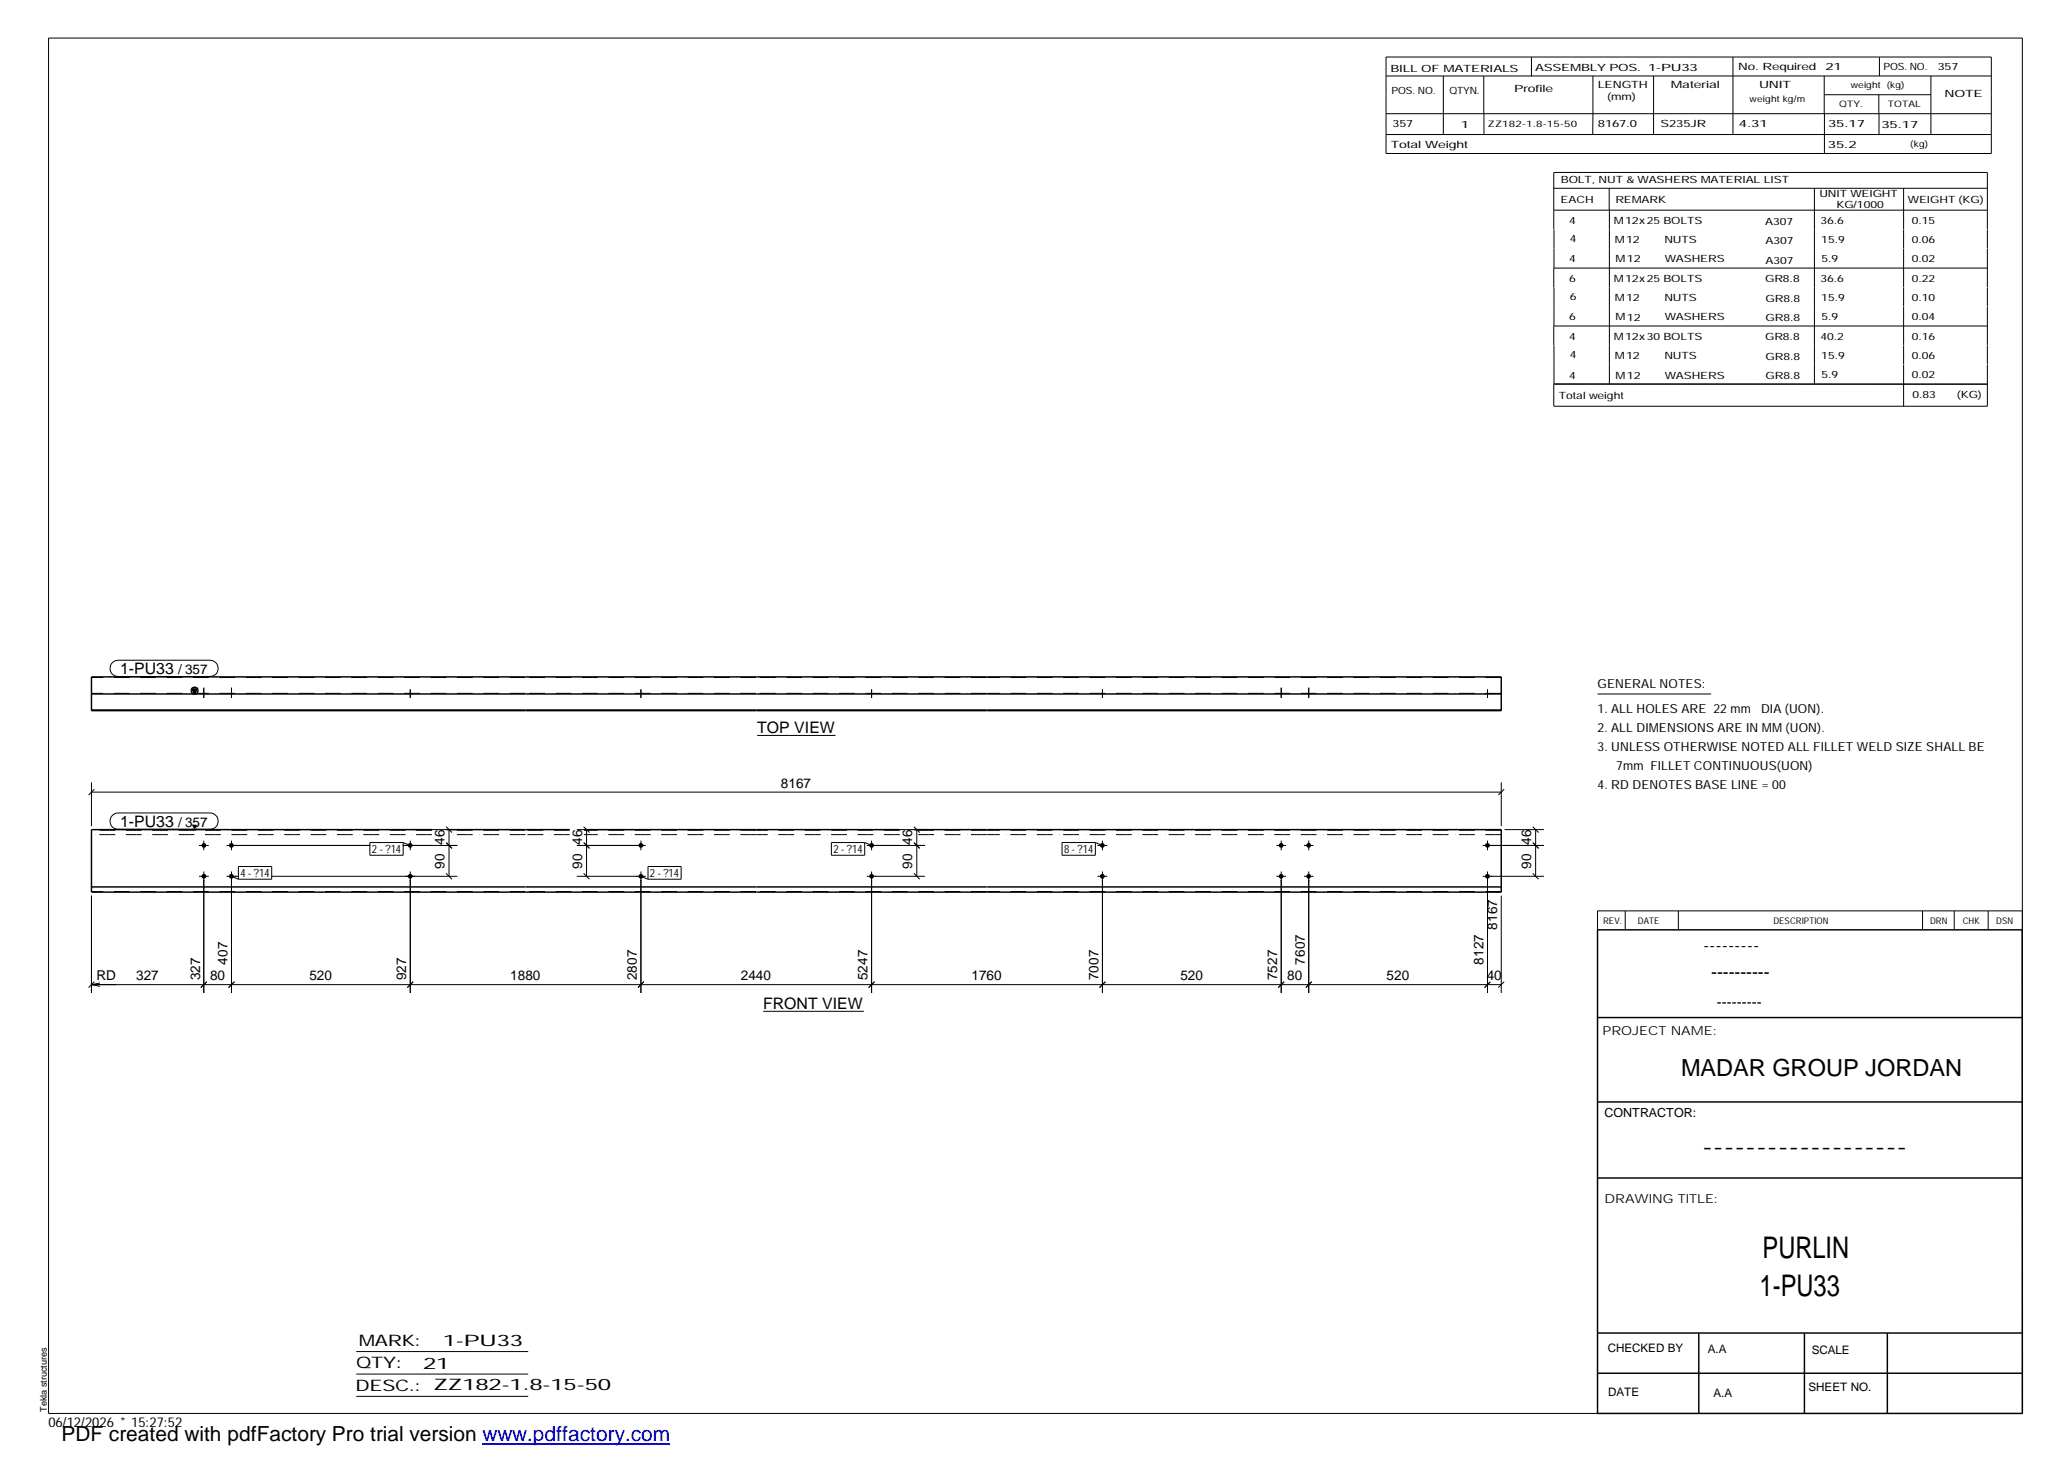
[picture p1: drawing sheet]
<svg xmlns="http://www.w3.org/2000/svg" width="420mm" height="297mm" viewBox="0 0 420 297" stroke-linecap="round" stroke-linejoin="round" font-family="sans-serif">
<g fill="#000">
<path d="M39 140h1.1l-.6 1zM39 167.6h1.1l-.6 1z"/>
<path d="M40.9 140.9h1v.1h-1z" fill-rule="evenodd"/>
<path d="M40.9 140.9h1v.1h-1z" fill-rule="evenodd"/>
<path d="M46.5 140.9h1v.1h-1z" fill-rule="evenodd"/>
<path d="M46.5 140.9h1v.1h-1z" fill-rule="evenodd"/>
<path d="M82.8 140.9h1v.1h-1z" fill-rule="evenodd"/>
<path d="M82.8 140.9h1v.1h-1z" fill-rule="evenodd"/>
<path d="M129.7 140.9h1v.1h-1z" fill-rule="evenodd"/>
<path d="M129.7 140.9h1v.1h-1z" fill-rule="evenodd"/>
<path d="M176.6 140.9h1v.1h-1z" fill-rule="evenodd"/>
<path d="M176.6 140.9h1v.1h-1z" fill-rule="evenodd"/>
<path d="M223.5 140.9h1v.1h-1z" fill-rule="evenodd"/>
<path d="M223.5 140.9h1v.1h-1z" fill-rule="evenodd"/>
<path d="M259.8 140.9h1v.1h-1z" fill-rule="evenodd"/>
<path d="M259.8 140.9h1v.1h-1z" fill-rule="evenodd"/>
<path d="M265.4 140.9h1v.1h-1z" fill-rule="evenodd"/>
<path d="M265.4 140.9h1v.1h-1z" fill-rule="evenodd"/>
<path d="M301.7 140.9h1v.1h-1z" fill-rule="evenodd"/>
<path d="M301.7 140.9h1v.1h-1z" fill-rule="evenodd"/>
<circle cx="41.4" cy="178" r=".5"/>
<circle cx="41.4" cy="171.8" r=".49"/>
<circle cx="47" cy="178" r=".5"/>
<circle cx="47" cy="171.8" r=".49"/>
<circle cx="83.3" cy="178" r=".5"/>
<circle cx="83.3" cy="171.8" r=".49"/>
<circle cx="130.2" cy="178" r=".5"/>
<circle cx="130.2" cy="171.8" r=".49"/>
<circle cx="177.1" cy="178" r=".49"/>
<circle cx="177.1" cy="171.7" r=".48"/>
<circle cx="224" cy="178" r=".5"/>
<circle cx="224" cy="171.8" r=".49"/>
<circle cx="260.3" cy="178" r=".5"/>
<circle cx="260.3" cy="171.8" r=".49"/>
<circle cx="265.9" cy="178" r=".5"/>
<circle cx="265.9" cy="171.8" r=".49"/>
<circle cx="302.2" cy="171.8" r=".49"/>
<circle cx="302.2" cy="178" r=".49"/>
</g>
<g fill="none" stroke="#000" stroke-width=".2">
<path d="M9.9 7.7h401v279.5h-401zM281.6 11.6h123v19.6h-123zM281.6 15.4h123M293.2 15.4v11.9M301.5 15.4v7.7M311.1 11.6v3.9M323.6 15.4v11.9M336 15.4v11.9M352.1 11.6v15.7M370.6 15.4v7.7M370.7 19.2h21.6M381.7 19.2v3.9"/>
<path d="M381.8 11.6v3.8M392.3 15.4v11.9M281.6 23.1h123M281.6 27.3h123M301.5 23.1v4.2M315.7 38.3h88.1M326.9 38.3v4.4M368.6 38.3v39.7M370.7 23.1v8.1M381.8 23.1v4.2M386.8 38.3v8.3M315.7 42.7h88.1"/>
<path d="M315.7 46.6v-11.6h88.1v11.6M315.7 54.5v3.9M315.7 54.5h88.1M315.7 46.6v7.9M315.7 58.4v7.8M327 42.7v35.3M386.8 46.6v3.9M386.8 50.6v7.7M386.8 58.4v3.9M403.8 46.6v3.9M403.8 50.6v7.7M403.8 58.4v3.9"/>
<path d="M315.7 66.3v3.8M315.7 78v4.5M315.7 66.2h88.1M315.7 78h88.1h-88M315.7 70.2v7.8M386.8 62.3v7.8M386.8 70.2v3.8M386.8 74.1v8.4M403.8 62.3v7.8M403.8 70.2v3.8M403.8 74.1v8.4h-88.1M22.8 134.6l.6-.3 .6-.2h18.7a1.65 1.65 0 0 1 1.6 1.7 1.65 1.65 0 0 1-1.6 1.6h-18.7a1.65 1.65 0 0 1-1.5-1 1.65 1.65 0 0 1 .3-1.8z"/>
<path d="M41.4 139.7v2.1M47 139.7v2.1M260.3 139.7v2.1M265.9 139.7v2.1M18.6 158.9v8.9M40.9 140.9v.1M41.9 140.9v.1M46.5 140.9v.1M47.5 140.9v.1M82.8 140.9v.1M83.4 140.1v1.7M83.8 140.9v.1"/>
<path d="M129.7 140.9v.1M130.2 140.1v1.7M130.7 140.9v.1M153.8 149.4h16M176.6 140.9v.1M177.1 140.1v1.7M177.6 140.9v.1M223.5 140.9v.1M224 140.1v1.7M224.5 140.9v.1M259.8 140.9v.1M260.8 140.9v.1"/>
<path d="M265.4 140.9v.1M266.4 140.9v.1M301.7 140.9v.1M302.2 140.1v1.7M302.7 140.9v.1M305 158.9v8.9M324.6 141h23M18.6 160.9h286.4M19.2 160.3l-1.2 1.2M22.8 165.7l.6-.4 .6-.1h18.7a1.65 1.65 0 0 1 1.6 1.6 1.65 1.65 0 0 1-1.6 1.7h-18.7a1.65 1.65 0 0 1-1.5-1 1.65 1.65 0 0 1 .3-1.8zM40.4 178h2M40.4 171.8h2"/>
<path d="M41.4 170.8v1.9M41.4 177.1v24.6M46 178h2.5M46 171.8h29.2M47 170.8v1.9M47 177.1v24.6M47 178l1.4 .6M48.4 176.1h6.8v2.5h-6.8zM55.1 178h37.8M75.1 171.2h6.8v2.6h-6.8zM81.8 171.8h11.1M81.9 171.2l1.5 .6"/>
<path d="M83.4 170.8v1.9M83.4 177.1v24.6M84 168.6h8.9M90.6 177.4l1.2 1.2M90.6 171.2l1.2 1.2-1.1-1.2M90.6 168l1.2 1.1M91.2 168.6v9.4M117.2 178h14M117.2 171.8h14M117.2 168.6h12.3M118.6 177.4l1.2 1.2M118.6 171.2l1.2 1.2-1.1-1.2"/>
<path d="M118.6 168l1.2 1.1M119.2 168.6v9.4M130.2 170.8v1.9M130.2 177.1v24.6M130.2 178l1.5 .6M131.7 176.1h6.7v2.5h-6.7zM168.9 171.2h6.8v2.6h-6.8zM175.7 171.2l1.4 .6M176.1 178h11.8M176.1 171.8h11.8M177.1 170.8v1.9M177.1 177.1v24.6"/>
<path d="M177.8 168.6h10.1M185.7 177.4l1.2 1.2M185.7 171.2l1.2 1.2M185.7 168l1.2 1.1M186.3 168.6v9.4M215.8 171.2h6.7v2.6h-6.7zM222.5 171.2l1.5 .6M223 178h2M223 171.8h2M224 170.8v1.9M224 177.1v24.6M259.3 178h2"/>
<path d="M259.3 171.8h2M260.3 170.8v1.9M260.3 177.1v24.6M264.9 178h2M264.9 171.8h2M265.9 170.8v1.9M265.9 177.1v24.6M301.2 178h12.5M301.2 171.8h12.5M302.2 170.8v1.9M302.2 177.1v24.6M305.6 160.3l-1.2 1.2"/>
<path d="M305.7 168.6h8M311.4 177.4l1.2 1.2M311.4 171.2l1.2 1.2-1.1-1.2M311.4 168l1.2 1.1M312 168.6v9.4M18.6 182v19.7M19.2 199.5l-1.2 1.1M20.3 199.7l-1.7 .4M42 199.5l-1.2 1.1M47.6 199.5l-1.2 1.1M83.9 199.5l-1.1 1.1M130.8 199.5l-1.2 1.1"/>
<path d="M177.7 199.5l-1.2 1.1M224.6 199.5l-1.2 1.1M260.9 199.5l-1.2 1.1M266.5 199.5l-1.2 1.1M302.8 199.5l-1.2 1.1M305 182v19.7M305.6 199.5l-1.2 1.1M330.2 185.1v3.8M341 185.1v3.8M390.6 185.1v3.8M397 185.1v3.8M403.9 185.1v3.8"/>
<path d="M410.9 185.1h-86.3v3.8M18.6 200.1h286.4M18.6 200.1l1.7 .3M155.1 205.5h20.4M72.4 274.6h34.9M72.4 279.2h34.9M72.4 283.7h34.9"/>
</g>
<g fill="none" stroke="#000" stroke-width=".3">
<path d="M39 140h1.1l-.6 1zM200.5 137.5h-181.9v6.9h181.9M200.6 137.5h104.4v6.9h-104.4M18.6 144.3h181.9M18.6 141h181.9M200.6 144.3h104.4M200.6 141h104.4M39 168.4a.69 .69 0 0 0 1 0M39.5 168.4v.2l.1-.2M87.8 168.6h-69.2v12.7h181.9M90.7 168.6h25M118.7 168.6h64.1"/>
<path d="M185.7 168.6h14.8M200.6 168.6h104.4v12.7h-104.4M18.6 180.2h181.9M200.6 180.2h104.4M324.6 188.9h86.2l.1 98.3h-86.3zM324.6 206.7h86.3M324.6 239.3h86.3M324.6 223.9h86.3M324.6 270.8h86.3M324.6 279h86.3M345.1 270.8v16.4M366.6 270.8v16.4"/>
<path d="M383.5 270.8v16.4"/>
<circle cx="39.5" cy="140.3" r=".71"/>
</g>
<g fill="none" stroke="#000" stroke-width=".2" stroke-dasharray="1.1 0 2.1 .7 0 1.4" stroke-linecap="butt">
<path d="M106.8 137.7h-88.2M153.6 137.7h-46.8M200.5 137.7h-46.8M305 137.7h-104.4M106.8 140.9h-88.2M153.6 140.9h-46.8M200.5 140.9h-46.8M305 140.9h-104.4M87.8 169.6h-69.2M87.8 168.7h-69.2M106.8 169.6h-16.1M106.8 168.7h-16.1"/>
<path d="M115.7 169.6h-8.9M115.7 168.7h-8.9M153.6 169.6h-34.9M153.6 168.7h-34.9M182.8 169.6h-29.1M182.8 168.7h-29.1M200.5 169.6h-14.8M200.5 168.7h-14.8M305 169.6h-104.4M305 168.7h-104.4M106.8 181.1h-88.2M153.6 181.1h-46.8"/>
<path d="M200.5 181.1h-46.8M305 181.1h-104.4"/>
</g>
<path d="M98 293.3h38.2" fill="none" stroke="#00f" stroke-width=".3"/>
<g font-size="6.1">
<text x="358.1" y="255.5">PURLIN</text>
<text x="357.5" y="263.3">1-PU33</text>
</g>
<text font-size="4.8" x="341.5" y="218.6">MADAR GROUP JORDAN</text>
<text font-size="4.2" x="12.5" y="292.7">PDF created with pdfFactory Pro trial version www.pdffactory.com</text>
<g font-size="3.6">
<text x="346.1" y="193.2">---------</text>
<text x="347.7" y="198.6">----------</text>
<text x="345.8" y="234.2">-------------------</text>
</g>
<g font-size="3.2">
<text x="24.4" y="137">1-PU33</text>
<text x="153.8" y="148.9">TOP VIEW</text>
<text x="24.4" y="168">1-PU33</text>
<text x="155.1" y="205">FRONT VIEW</text>
<text x="72.9" y="273.5">MARK:</text>
<text x="90" y="273.5">1-PU33</text>
<text x="72.4" y="278">QTY:</text>
<text x="86" y="278.1">21</text>
<text x="72.2" y="282.6">DESC.:</text>
<text x="88.1" y="282.4">ZZ182-1.8-15-50</text>
</g>
<text font-size="3" x="348.8" y="204.5">---------</text>
<g font-size="2.8">
<text x="36.2" y="137">/ 357</text>
<text x="158.7" y="160">8167</text>
<text x="36.2" y="168">/ 357</text>
<text x="90.3" y="171.7" transform="rotate(-90 90.3 171.7)">46</text>
<text x="118.3" y="171.7" transform="rotate(-90 118.3 171.7)">46</text>
<text x="185.3" y="171.7" transform="rotate(-90 185.3 171.7)">46</text>
<text x="311.1" y="171.7" transform="rotate(-90 311.1 171.7)">46</text>
<text x="90.3" y="176.5" transform="rotate(-90 90.3 176.5)">90</text>
<text x="118.3" y="176.5" transform="rotate(-90 118.3 176.5)">90</text>
<text x="185.3" y="176.5" transform="rotate(-90 185.3 176.5)">90</text>
<text x="311.1" y="176.5" transform="rotate(-90 311.1 176.5)">90</text>
<text x="304.2" y="188.9" transform="rotate(-90 304.2 188.9)">8167</text>
<text x="46.2" y="196" transform="rotate(-90 46.2 196)">407</text>
<text x="265.1" y="196" transform="rotate(-90 265.1 196)">7607</text>
<text x="301.4" y="196" transform="rotate(-90 301.4 196)">8127</text>
<text x="19.6" y="199.2">RD</text>
<text x="27.7" y="199.1">327</text>
<text x="40.6" y="199.2" transform="rotate(-90 40.6 199.2)">327</text>
<text x="42.7" y="199.1">80</text>
<text x="62.9" y="199.1">520</text>
<text x="82.5" y="199.2" transform="rotate(-90 82.5 199.2)">927</text>
<text x="103.7" y="199.1">1880</text>
<text x="129.4" y="199.2" transform="rotate(-90 129.4 199.2)">2807</text>
<text x="150.5" y="199.1">2440</text>
<text x="176.3" y="199.2" transform="rotate(-90 176.3 199.2)">5247</text>
<text x="197.4" y="199.1">1760</text>
<text x="223.2" y="199.2" transform="rotate(-90 223.2 199.2)">7007</text>
<text x="239.8" y="199.1">520</text>
<text x="259.5" y="199.2" transform="rotate(-90 259.5 199.2)">7527</text>
<text x="261.5" y="199.1">80</text>
<text x="281.7" y="199.1">520</text>
<text x="302" y="199.1">40</text>
<text x="9.8" y="290">06/12/2026 * 15:27:52</text>
</g>
<g font-size="2.5">
<text x="324.6" y="139.9">GENERAL NOTES:</text>
<text x="324.6" y="148.7">2. ALL DIMENSIONS ARE IN MM (UON).</text>
<text x="324.6" y="144.9">1. ALL HOLES ARE 22 mm</text>
<text x="357.8" y="144.9">DIA (UON).</text>
<text x="324.6" y="152.5">3. UNLESS OTHERWISE NOTED ALL FILLET WELD SIZE SHALL BE</text>
<text x="324.6" y="160.2">4. RD DENOTES BASE LINE = 00</text>
<text x="328.4" y="156.4">7mm FILLET CONTINUOUS(UON)</text>
<text x="325.6" y="210.3">PROJECT NAME:</text>
<text x="326" y="226.9">CONTRACTOR:</text>
<text x="326" y="244.4">DRAWING TITLE:</text>
</g>
<g font-size="2.4">
<text x="326.7" y="274.7">CHECKED BY</text>
<text x="347" y="275">A.A</text>
<text x="368.1" y="275.1">SCALE</text>
<text x="326.7" y="283.6">DATE</text>
<text x="348.1" y="283.9">A.A</text>
<text x="367.5" y="282.6">SHEET NO.</text>
</g>
<g font-size="2.3">
<text x="75.6" y="173.3">2 - ?14</text>
<text x="169.3" y="173.3">2 - ?14</text>
<text x="216.2" y="173.3">8 - ?14</text>
<text x="48.9" y="178.2">4 - ?14</text>
<text x="132" y="178.2">2 - ?14</text>
</g>
<g font-size="2">
<text x="282.5" y="14.6">BILL OF MATERIALS</text>
<text x="311.9" y="14.4">ASSEMBLY POS.</text>
<text x="324.6" y="17.9">LENGTH</text>
<text x="334.9" y="14.4">1-PU33</text>
<text x="339.5" y="17.9">Material</text>
<text x="353.1" y="14.2">No. Required</text>
<text x="357.4" y="17.9">UNIT</text>
<text x="370.9" y="14.2">21</text>
<text x="382.7" y="14.2">POS. NO.</text>
<text x="393.7" y="14.3">357</text>
<text x="282.7" y="19.1">POS. NO.</text>
<text x="294.5" y="19">QTYN.</text>
<text x="307.6" y="18.7">Profile</text>
<text x="326.5" y="20.4">(mm)</text>
<text x="395.1" y="19.6">NOTE</text>
<text x="282.9" y="25.8">357</text>
<text x="296.8" y="26">1</text>
<text x="324.7" y="25.9">8167.0</text>
<text x="337.4" y="25.9">S235JR</text>
<text x="353.3" y="25.9">4.31</text>
<text x="371.4" y="25.9">35.17</text>
<text x="382.3" y="25.9">35.17</text>
<text x="282.6" y="30.1">Total Weight</text>
<text x="371.4" y="30">35.2</text>
<text x="317.1" y="41.3">EACH</text>
<text x="317.1" y="37.2">BOLT, NUT &amp; WASHERS MATERIAL LIST</text>
<text x="328.2" y="41.3">REMARK</text>
<text x="369.7" y="40.1">UNIT WEIGHT</text>
<text x="387.6" y="41.2">WEIGHT (KG)</text>
<text x="318.8" y="45.4">4</text>
<text x="327.9" y="45.6">M12x25 BOLTS</text>
<text x="358.6" y="45.6">A307</text>
<text x="369.9" y="45.5">36.6</text>
<text x="373.1" y="42.2">KG/1000</text>
<text x="388.4" y="45.5">0.15</text>
<text x="318.8" y="53.3">4</text>
<text x="318.9" y="49.2">4</text>
<text x="328.1" y="49.3">M12</text>
<text x="328.3" y="53.3">M12</text>
<text x="338.2" y="49.4">NUTS</text>
<text x="338.2" y="53.3">WASHERS</text>
<text x="358.7" y="49.6">A307</text>
<text x="358.7" y="53.5">A307</text>
<text x="370" y="49.3">15.9</text>
<text x="370.1" y="53.2">5.9</text>
<text x="388.4" y="49.4">0.06</text>
<text x="388.4" y="53.3">0.02</text>
<text x="318.8" y="57.2">6</text>
<text x="327.9" y="57.3">M12x25 BOLTS</text>
<text x="358.6" y="57.4">GR8.8</text>
<text x="369.9" y="57.3">36.6</text>
<text x="388.4" y="57.2">0.22</text>
<text x="318.8" y="65.1">6</text>
<text x="318.9" y="61">6</text>
<text x="328.1" y="61.2">M12</text>
<text x="328.3" y="65.1">M12</text>
<text x="338.2" y="61.2">NUTS</text>
<text x="338.2" y="65.1">WASHERS</text>
<text x="358.7" y="61.4">GR8.8</text>
<text x="358.7" y="65.3">GR8.8</text>
<text x="370" y="61.1">15.9</text>
<text x="370.1" y="65">5.9</text>
<text x="388.4" y="61.2">0.10</text>
<text x="388.4" y="65.1">0.04</text>
<text x="318.8" y="69">4</text>
<text x="327.9" y="69.1">M12x30 BOLTS</text>
<text x="358.6" y="69.2">GR8.8</text>
<text x="369.9" y="69.1">40.2</text>
<text x="388.4" y="69">0.16</text>
<text x="318.8" y="76.9">4</text>
<text x="318.9" y="72.8">4</text>
<text x="328.1" y="72.9">M12</text>
<text x="328.3" y="76.9">M12</text>
<text x="338.2" y="72.9">NUTS</text>
<text x="338.2" y="76.9">WASHERS</text>
<text x="358.7" y="73.1">GR8.8</text>
<text x="358.7" y="77.1">GR8.8</text>
<text x="370" y="72.8">15.9</text>
<text x="370.1" y="76.7">5.9</text>
<text x="388.4" y="72.9">0.06</text>
<text x="388.4" y="76.9">0.02</text>
<text x="316.7" y="81.1">Total weight</text>
<text x="388.6" y="80.9">0.83</text>
<text x="397.6" y="80.8">(KG)</text>
</g>
<g font-size="1.9">
<text x="325.7" y="187.8">REV.</text>
<text x="332.8" y="187.6">DATE</text>
<text x="360.3" y="187.7">DESCRIPTION</text>
<text x="392.1" y="187.6">DRN</text>
<text x="398.8" y="187.6">CHK</text>
<text x="405.6" y="187.7">DSN</text>
<text x="9.5" y="286.8" transform="rotate(-90 9.5 286.8)">Tekla structures</text>
</g>
<g font-size="1.8">
<text x="376" y="17.9">weight (kg)</text>
<text x="355.5" y="20.7">weight kg/m</text>
<text x="373.6" y="21.7">QTY.</text>
<text x="383.5" y="21.8">TOTAL</text>
<text x="302.3" y="25.9">ZZ182-1.8-15-50</text>
<text x="388.1" y="29.8">(kg)</text>
</g>
</svg>
